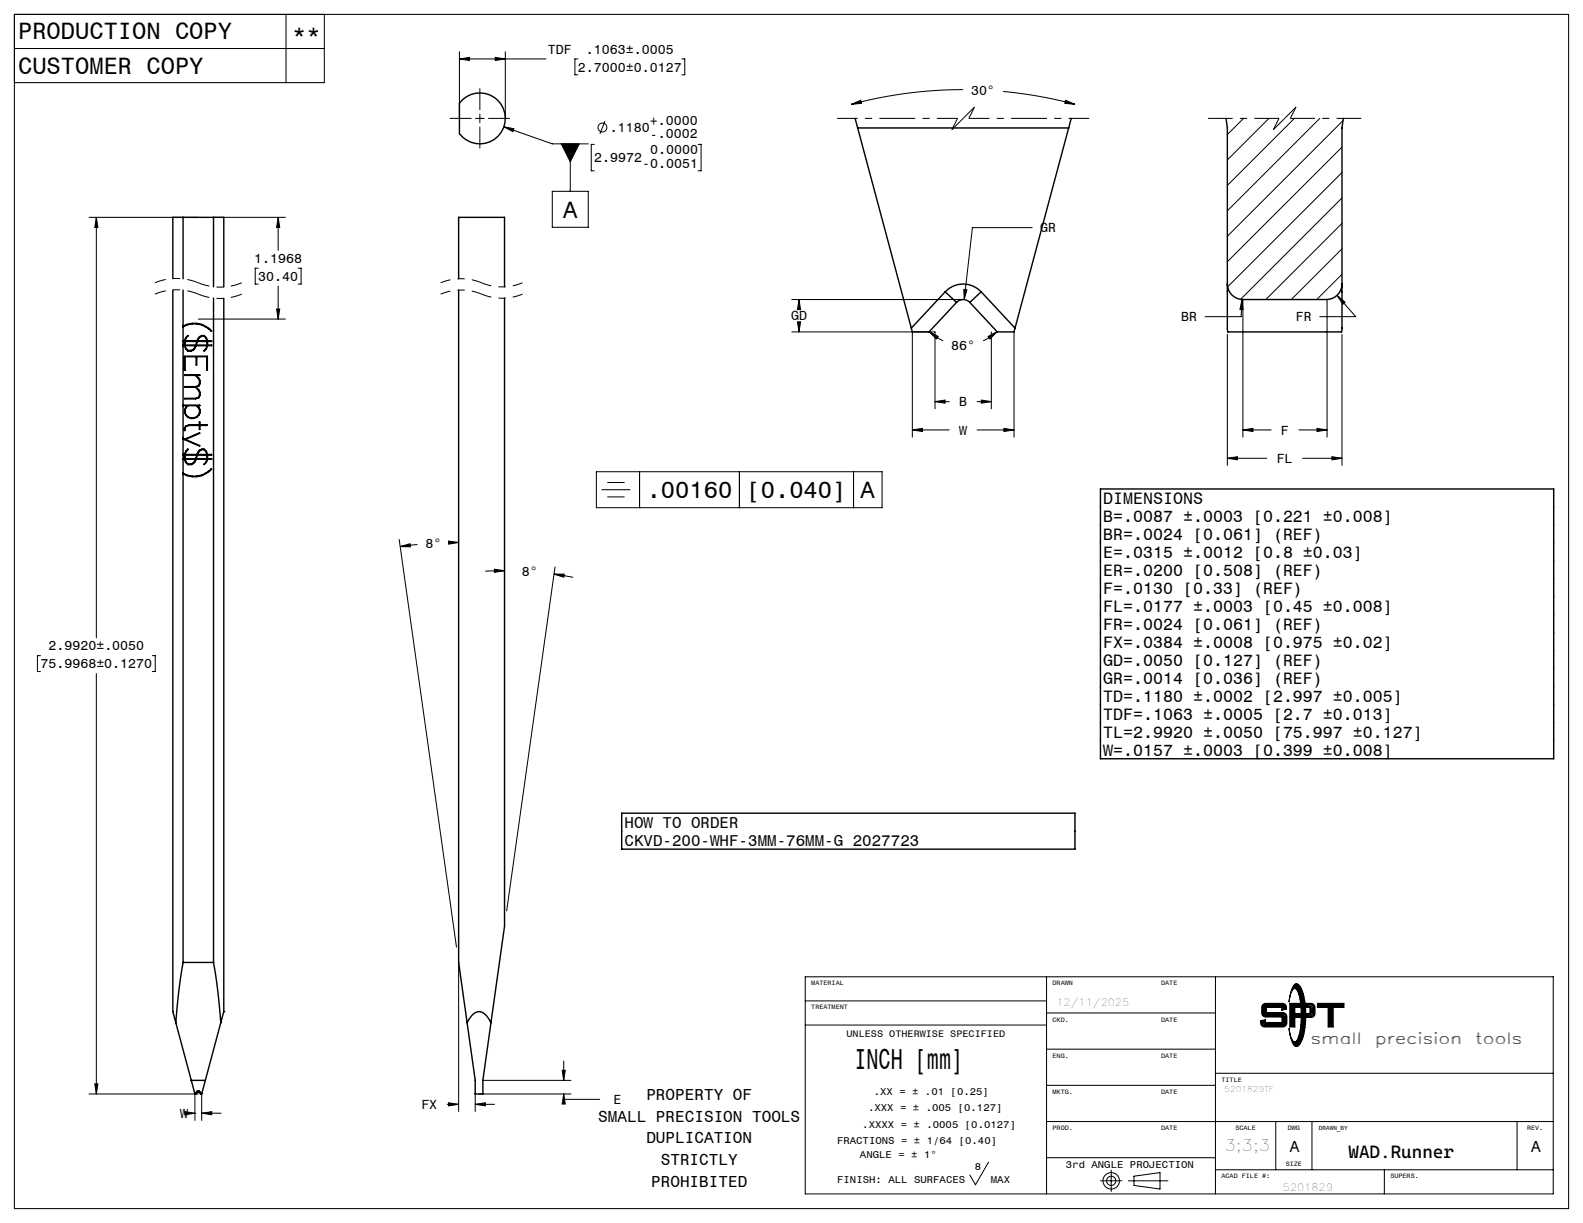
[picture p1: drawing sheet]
<svg xmlns="http://www.w3.org/2000/svg" width="279mm" height="216mm" viewBox="0 0 279 216" stroke-linecap="round" stroke-linejoin="round" font-family="sans-serif">
<g fill="none" stroke="#000" stroke-width=".25">
<path d="M81.7 17.6a4.5 4.5 0 0 1 6.4 .4 4.5 4.5 0 0 1-.6 6.4 4.5 4.5 0 0 1-6.4-.8v-5.4zM32.3 38.4h-1.8v10.8M32.3 38.4v10.8M32.3 38.4h5.4M37.7 38.4h1.8v12.3M37.7 38.4v12.2M150.9 20.9l9.9 37M151.4 22.6h37.2M189.1 20.9l-9.9 37M216.4 20.9l.2 1.7v27.5M237.1 20.9l-.2 1.7v27.5M30.5 51.2v127.4l.5 1.9"/>
<path d="M32.3 57.6a4.1 4.1 0 0 1 5 .8v.1a3.9 3.9 0 0 0-5-.8M32.3 51.2v118.7M32.3 57.7h.1M35.3 59.5l.7-.2 .4 .4 .1 .5h-1.6zM37.7 52.6v117.3M39.5 52.7v125.9M80.9 49.2v-10.8h8.2v12.2M80.9 51.2v118.7l1.5 10.6M89.1 52.6v110.9l-2.4 17M166.8 51.5l2 1.9M166.8 51.5a4.3 4.3 0 0 1 6.4 0M166.8 51.5l-6 6.4"/>
<path d="M168.8 53.4l-4.8 5.2h-3l-.2-.7M168.8 53.4a1.6 1.6 0 0 1 2.4 0M171.2 53.4l4.8 5.2h3l.2-.7M173.2 51.5l-2 1.9M173.2 51.5l6 6.4M216.6 50.1a2.74 2.74 0 0 0 2.8 2.8h14.7a2.74 2.74 0 0 0 2.8-2.8M216.6 50.1l.1 8.5h20.1l.1-8.5M32.3 60.3h.1M32.3 61h.1M32.3 71.6h.1M32.3 77.4l.3 .1 2.6-1.1-2.5 1.2 2.6 1.1-3-1.2M32.3 77.5h.1"/>
<path d="M32.3 60.2h.1M32.3 60.9h.1M32.3 71.5h.1M32.3 60.3h.3v.6h-.3M32.3 60.2h.3l.2-.6 .3-.4 .1 .1-.4 .4-.1 .5h2.1a1.11 1.11 0 0 1 1.2-1l.4 .4 .2 .6h.7v.1h-.7v.6h.7v.1h-.7l-.2 .6-.3 .4 .4-1h-1.9a1.03 1.03 0 0 1-.7 .9 1.03 1.03 0 0 1-1.1-.3l-.2-.6h-.3M32.3 71.5h3l-.5 .1a1.33 1.33 0 0 1 0 2.1 1.33 1.33 0 0 1-2-.4 1.18 1.18 0 0 1 .3-1.7h-.8M32.6 62.9h4v2.5l-.1-2.4h-1.8v1.4l-.1-1.4h-2v2.4zM32.6 66.2h2.7l-.7 .1a1.28 1.28 0 0 1 .5 1.8l-.5 .2a1.3 1.3 0 0 1 .5 1.9l-.6 .2h-1.9l1.9-.1 .5-.2 .2-.3v-.5l-.7-1h-1.9h1.9l.5-.2 .2-.4v-.5l-.2-.4-.5-.5zM32.7 60.3h2.1l-.3 .6h-1.8zM32.7 61h1.8a.95 .95 0 0 1-.7 .8 .95 .95 0 0 1-1-.3zM32.8 75.2l.5-.2h1.9v-.5l.1 .5h1.2l-1.2 .1v.7l-.1-.7h-1.8l-.6 .2-.2 .7v-.4zM33.2 71.6h1.5a1.26 1.26 0 0 1-.4 2.2 1.26 1.26 0 0 1-1.6-1.5z"/>
<path d="M34.8 60.3h1.7v.6h-1.9zM35.3 79.6l.7-.2 .4 .3 .1 .5h-1.6zM32.3 80.3h.1M32.3 81.1h.1M32.3 83.5h.1M32.3 83.6h.1M32.3 80.2h.1M32.3 81h.1M32.3 80.3h.3v.7h-.3M32.3 80.2h.3l.2-.5 .3-.4h.1l-.4 .4-.1 .5h2.1a1.11 1.11 0 0 1 1.2-.9l.4 .4 .2 .5h.7v.1h-.7v.7h.7v.1h-.7l-.2 .5-.3 .4 .4-.9h-1.9a1.03 1.03 0 0 1-.7 .9 1.03 1.03 0 0 1-1.1-.4l-.2-.5h-.3M32.3 83.5a4 4 0 0 0 5-.7 4 4 0 0 1-5 .8M32.7 80.3h2.1l-.3 .7h-1.8z"/>
<path d="M32.7 81.1h1.8a.95 .95 0 0 1-.7 .8 .95 .95 0 0 1-1-.3zM34.8 80.3h1.7v.7h-1.9zM194.2 86.3h80v47.6h-80zM109.7 143.6h80v6.3h-80zM32.3 169.9l-.7 4.8-.6 5.8M32.3 169.9h5.4M37.7 169.9l.7 4.8 .6 5.8M39.5 178.6l-.5 1.9M39.5 178.6h.1M31 180.5l3.4 12.6M33.8 190.7h2.4M34.8 192.7l.1 .1"/>
<path d="M34.8 192.7l.2-.1 .2 .1M34.8 192.7l-.4 .4M34.9 192.8l-.3 .3h-.2M34.9 192.8h.2M35.1 192.8l.3 .3h.2M35.2 192.7l-.1 .1M35.2 192.7l.4 .4M39 180.5l-3.4 12.6M86.7 180.5a3 3 0 0 0-2.1-1.9 2.25 2.25 0 0 0-1.8 1.2l-.4 .7M86.7 180.5l-1.5 10.2v2.4h-1.3v-2.4l-1.5-10.2"/>
</g>
<g fill="none" stroke="#000" stroke-width=".18">
<path d="M2.5 8.6h54.7M2.5 2.5h274.4v210.9h-274.4zM50.5 2.5v12.1M57.2 2.5v12.1h-54.7M81.1 10.4l1.8-.3v.6zM81.1 10.4h15.3M81.1 9.1v11.8M84.7 15.6v3.8M87.4 10.1l1.8 .3-1.8 .3zM89.2 9.1v11.8M102 10.4h-.5v2.8h.5M120.3 10.4h.6v2.8h-.6"/>
<path d="M150.3 18.4l1.6-.7 .2 .5zM170 15.8a76.3 76.3 0 0 0-19.7 2.6M177 16.1a76.3 76.3 0 0 1 12.7 2.3M188.1 17.7l1.6 .7-1.8-.2zM15.7 38.4h19.3M17 38.4v74.2M17 38.4l.3 1.7h-.6zM37.7 38.4h12.7M49.1 38.4l.3 1.7h-.6zM49.1 38.4v5.8M79.4 20.9h3.8M83.9 20.9h1.6"/>
<path d="M84.7 20.1v1.6M84.7 22.4v3.8M86.2 20.9h3.8M88.9 22.4l1.8 .3-.2 .5zM88.9 22.4l8.6 3h6.3M97.5 33.8h6.3v6.3h-6.3zM99.1 25.4h3.1l-1.5 3.2zM100.7 25.4v8.4M104.9 25.5h-.5v4.7h.5M106.8 21.4l-.9 2.2M123.2 25.5h.5v4.7h-.5M219.5 20.9l-2.9 2.8"/>
<path d="M224 20.9l-7.4 7.3M228.5 20.9l-11.9 11.8M232.9 20.9l-16.3 16.3M236.9 26l-20.3 20.2M236.9 30.5l-20.2 20.1M236.9 34.9l-17.9 17.9M236.9 39.4l-13.5 13.5M237 21.3l-20.4 20.4M35 56.3h15.4M45.6 47.3h-.6v2.9h.6M48.8 54.6h.6l-.3 1.7zM49.1 50.5v5.8"/>
<path d="M52.6 47.3h.5v2.9h-.5M139.8 58.6h25.2v13.6M139.8 52.9h30.2M140.8 56.8h.5l-.3 1.8zM141 52.9l.3 1.8h-.5zM141 52.9v1.4M141 57.1v1.5M161 58.6v18.6M164 58.5l1.6 .9-.3 .4zM164 58.5l1.2 1 1.3 .7M170.1 51.1l.6 .1-.5 1.7zM174.4 59.4l1.6-.9-1.3 1.3z"/>
<path d="M175 58.6v13.6M176 58.5l-1.2 1-1.3 .7M179 58.6v18.6M182.2 40.2h-10.6l-1.4 12.7M216.6 59v23.2M219.2 52.9l.2 1.8-.5-.1zM219.2 52.9l-.1 3h-6.4M219.4 52.9v24.3M234.2 52.9v24.3M236 52.2l1.4 1.2-.4 .3zM236 52.2l3.3 3.7h-6.4M236.9 59v23.2"/>
<path d="M236.9 43.9l-9 9M236.9 48.4l-4.5 4.5M161 75.9l1.8-.3v.6zM161 75.9h6.5M165 70.9l1.8-.3v.6zM165 70.9h2.5M172.5 75.9h6.5M172.5 70.9h2.5M173.2 70.6l1.8 .3-1.8 .3zM177.2 75.6l1.8 .3-1.8 .3zM219.4 75.9l1.7-.3v.6zM219.4 75.9h4.9"/>
<path d="M229.3 75.9h4.9M232.5 75.6l1.7 .3-1.7 .3zM70.5 95.2l10.1 72M70.6 96.5l1.8-.5v.5zM73.7 96.1l-3.1 .4M79.2 95.5l1.8 .3-1.8 .3zM81 95.8h-1.7M89 99.5v64M105.3 83.3h50.4v6.3h-50.4zM106.2 86.5h5.1M107.2 85.2h3M107.2 87.7h3"/>
<path d="M112.9 83.3v6.3M130.5 83.3v6.3M150.6 83.3v6.3M216.6 80.9l1.8-.3v.6zM216.6 80.9h7M229.9 80.9h7M235.1 80.6l1.8 .3-1.8 .3zM7.1 115.7h-.5v2.8h.5M17 118.9v74.2M26.9 115.7h.5v2.8h-.5M87.3 100.5l1.7 .2-1.7 .3zM89 100.7l-3.4 .1"/>
<path d="M97.8 101.4h1.8l-.1 .5zM97.8 101.4l3.4 .5M98 100.1l-8.6 60.7M81 169.9v26.3M142.1 172.4h132.1v38.4h-132.1zM142.1 176.7h42.6M184.7 172.4v38.4M184.7 178.8h29.8M214.5 172.4v38.4M222.9 177.3l.5-.2h2.9a.79 .79 0 0 1 .8 1l-.9 .2v-.5h-2.7v.9h2.9a.72 .72 0 0 1 .7 .8v1.1a.72 .72 0 0 1-.7 .7h-3.2a.72 .72 0 0 1-.7-.7v-.4l.8-.2v.5h3v-1h-2.9a.72 .72 0 0 1-.7-.7v-1.1zM223 177.4l.4-.1h2.9a.61 .61 0 0 1 .6 .7l-.5 .2v-.5h-3v1.2h3a.58 .58 0 0 1 .6 .6v1.1a.58 .58 0 0 1-.6 .5h-3.2a.64 .64 0 0 1-.6-.8l.6-.1v.4h3.2v-1.2h-3a.58 .58 0 0 1-.6-.6v-1.1zM223.1 177.6l.3-.2h2.9l.3 .1 .2 .4-.3 .1v-.5h-3.3v1.5l3.4 .1 .2 .4-.1 1.4-.3 .1h-3.2l-.3-.1-.1-.5h.3v.4h3.5v-1.5l-3.4-.1-.2-.4z"/>
<path d="M223.1 177.8v1.1M223.4 179.1h3M226.6 177.7l.1 .2M226.7 179.4v1.3M227.6 177.1h1.9v.7h-1v1.1h1.1v.7h-1.1v1.7h-.9zM227.8 177.3h1.5l.1 .4h-1v1.4h1v.4h-1v1.6h-.6zM227.9 177.4h1.3v.1h-.9v1.7h1v.1h-1v1.7h-.4zM228.1 177.5v3.4M228.4 173.8a.69 .69 0 0 1 1.1 .5 13.7 13.7 0 0 1 0 9.9 .73 .73 0 0 1-.7 .6 .73 .73 0 0 1-.7-.7l-.3-.9-.3-1.6a3 3 0 0 0 1 2.3h.1a3.3 3.3 0 0 0 .9-2.4 12.8 12.8 0 0 0-.6-6.8 .45 .45 0 0 0-.5-.2 .45 .45 0 0 0-.4 .4l-.5 2 .5-2.2zM228.5 174a.51 .51 0 0 1 .6-.1 .51 .51 0 0 1 .3 .4 13.5 13.5 0 0 1 0 9.8l-.3 .4a.47 .47 0 0 1-.5 .1 .47 .47 0 0 1-.3-.4l-.1-.2a.67 .67 0 0 0 1-.6 14.4 14.4 0 0 0-.1-8.6 .6 .6 0 0 0-.9-.4zM228.6 174.1a1.91 1.91 0 0 1 1.1 1.8 15 15 0 0 1-.3 7.7l-.4 .5-.4 .2M228.8 174l-.3 .2a1.65 1.65 0 0 1 1.1 1.6 14.2 14.2 0 0 1-.4 7.9l-.3 .4-.4 .1 .3 .3"/>
<path d="M228.8 174h.1M228.8 174l.4 .2a8.5 8.5 0 0 1 1 5 8.5 8.5 0 0 1-1 5l-.4 .3M230.4 177.1h1a.72 .72 0 0 1 .7 .7v1.1a.72 .72 0 0 1-.7 .7h-.8v-.7l.5-.1 .1-.7-.2-.2-.5-.1zM230.6 177.3h.8a.58 .58 0 0 1 .6 .5v1.1a.58 .58 0 0 1-.6 .6h-.7v-.4l.4-.1 .2-.2v-.7l-.1-.4h-.6zM230.8 177.4h.7l.3 .4v1.3l-.3 .2h-.6v-.1l.3-.1 .3-.2v-1a.58 .58 0 0 0-.7-.4zM231.4 177.6l.3 .2v1.2l-.3 .2M232.5 177.1h4.7v.7h-1.9v3.5h-.9v-3.5h-1.9zM232.7 177.3h4.4v.4h-1.9v3.4h-.6v-3.4h-1.9zM232.8 177.4h4.1v.1h-1.9v3.5h-.3v-3.5h-1.9zM234.9 177.6v3.3M15.7 193.1h19.3M16.7 191.3h.6l-.3 1.8z"/>
<path d="M32.6 196.2l1.8 .3-1.8 .3zM34.4 193.1v4.7M34.4 196.5h.1M35.6 196.5l1.8-.3v.6zM35.6 193.1v4.7M35.6 196.5h3.4M78.9 194.9h2.1M79.2 194.7l1.8 .2-1.8 .3zM83.9 194.9l1.8-.2v.5zM83.9 193.2v3M83.9 194.9h3.4M84.6 193.1h16.2"/>
<path d="M85.2 190.7h15.6M99.2 188.9h.6l-.3 1.8zM99.5 193.1l.3 1.8h-.6zM99.5 193.1v1h6.3M99.5 187.3v3.4M142.1 181h42.6M184.7 191.6h29.8M184.7 198h89.5M184.7 185.2h29.8M214.5 189.5h59.7M222.9 180.5v.2M223.2 180.9h3.2"/>
<path d="M225.2 198v8.5M228.8 184.5h.1M231.6 198v8.5M267.8 198v8.5M174.5 205.2l-2.3 4-1-1.8M184.7 204.4h29.8M194.2 208.5h3.8M196.1 206.6v3.7M199.2 208.5h6.9M200.1 207.6l4.6-.6v2.9l-4.6-.6zM214.5 206.5h59.7M244.3 206.5v4.3"/>
<circle cx="106.3" cy="22.5" r=".79"/>
<circle cx="196.1" cy="208.5" r=".81"/>
<circle cx="196.1" cy="208.5" r="1.45"/>
</g>
<path d="M85 51.9a9.4 9.4 0 0 0-7.2 0M85 49.9a9.4 9.4 0 0 0-7.2 0M92.2 51.9a9.4 9.4 0 0 1-7.2 0M92.2 49.9a9.4 9.4 0 0 1-7.2 0" fill="none" stroke="#000" stroke-width=".18" stroke-dasharray="6.3 1.3 1.3 1.3" stroke-dashoffset="4.5" stroke-linecap="butt"/>
<path d="M35 51.9a10 10 0 0 0-7.7 0M35 49.9a10 10 0 0 0-7.7 0M42.7 51.9a10 10 0 0 1-7.7 0M42.7 49.9a10 10 0 0 1-7.7 0" fill="none" stroke="#000" stroke-width=".18" stroke-dasharray="6.3 1.3 1.3 1.3" stroke-dashoffset="4.3" stroke-linecap="butt"/>
<path d="M169 20.9h-21.2M192.2 20.9h-21.2" fill="none" stroke="#000" stroke-width=".18" stroke-dasharray="6.3 1.3 1.3 1.3" stroke-dashoffset="2.7" stroke-linecap="butt"/>
<path d="M172 18.9l-2 2M228.7 18.9l-2 2M168 22.9l1-2M170 20.9l-2 2M171 20.9l1-2M224.7 22.9l1-2M226.7 20.9l-2 2M227.7 20.9l1-2" fill="none" stroke="#000" stroke-width=".18" stroke-dasharray="6.3 1.3 1.3 1.3" stroke-linecap="butt"/>
<path d="M225.7 20.9h-12.5M240.3 20.9h-12.6" fill="none" stroke="#000" stroke-width=".18" stroke-dasharray="6.3 1.3 1.3 1.3" stroke-dashoffset="2" stroke-linecap="butt"/>
<g fill="#000">
<path d="M99.1 25.4h3.1l-1.5 3.2z"/>
<path d="M48.8 54.6h.6l-.3 1.7zM49.1 38.4l.3 1.7h-.6z"/>
<path d="M88.9 22.4l1.6 .8 .2-.5zM81.1 10.4l1.8-.3v.6zM87.4 10.1l1.8 .3-1.8 .3zM177.2 75.6l1.8 .3-1.8 .3zM161 75.9l1.8-.3v.6zM188.1 17.7l1.6 .7-1.8-.2zM150.3 18.4l1.6-.7 .2 .5zM173.2 70.6l1.8 .3-1.8 .3zM165 70.9l1.8-.3v.6zM164 58.5l1.6 .9-.3 .4zM174.4 59.4l1.6-.9-1.3 1.3zM170.1 51.1l.1 1.8 .5-1.7zM141 52.9l.3 1.8h-.5zM140.8 56.8h.5l-.3 1.8zM235.1 80.6l1.8 .3-1.8 .3zM216.6 80.9l1.8-.3v.6zM236 52.2l1 1.5 .4-.3zM219.2 52.9l-.3 1.7 .5 .1zM232.5 75.6l1.7 .3-1.7 .3zM219.4 75.9l1.7-.3v.6zM99.5 193.1l.3 1.8h-.6zM99.2 188.9h.6l-.3 1.8zM79.2 95.5l1.8 .3-1.8 .3zM70.6 96.5l1.8-.5v.5zM79.2 194.7l1.8 .2-1.8 .3zM83.9 194.9l1.8-.2v.5zM97.8 101.4h1.8l-.1 .5zM87.3 100.5l1.7 .2-1.7 .3zM16.7 191.3h.6l-.3 1.8zM17 38.4l.3 1.7h-.6zM32.6 196.2l1.8 .3-1.8 .3zM35.6 196.5l1.8-.3v.6z"/>
</g>
<text font-size="5.1" x="150.8" y="188.8">INCH [mm]</text>
<g font-size="4.2">
<text x="3.2" y="6.8">PRODUCTION COPY</text>
<text x="51.6" y="7.7">**</text>
<text x="3.2" y="13">CUSTOMER COPY</text>
<text x="99.4" y="38.5">A</text>
<text x="114.1" y="88">.00160</text>
<text x="131.8" y="88">[0.040]</text>
<text x="151.9" y="88">A</text>
</g>
<text font-size="3.2" x="238" y="204.5">WAD.Runner</text>
<g font-size="2.9">
<text x="194.7" y="89">DIMENSIONS</text>
<text x="194.7" y="92.2">B=.0087 ±.0003 [0.221 ±0.008]</text>
<text x="194.7" y="95.3">BR=.0024 [0.061] (REF)</text>
<text x="194.7" y="98.5">E=.0315 ±.0012 [0.8 ±0.03]</text>
<text x="194.7" y="101.7">ER=.0200 [0.508] (REF)</text>
<text x="194.7" y="104.9">F=.0130 [0.33] (REF)</text>
<text x="194.7" y="108">FL=.0177 ±.0003 [0.45 ±0.008]</text>
<text x="194.7" y="111.2">FR=.0024 [0.061] (REF)</text>
<text x="194.7" y="114.4">FX=.0384 ±.0008 [0.975 ±0.02]</text>
<text x="194.7" y="117.5">GD=.0050 [0.127] (REF)</text>
<text x="194.7" y="120.7">GR=.0014 [0.036] (REF)</text>
<text x="194.7" y="123.9">TD=.1180 ±.0002 [2.997 ±0.005]</text>
<text x="194.7" y="127.1">TDF=.1063 ±.0005 [2.7 ±0.013]</text>
<text x="194.7" y="130.2">TL=2.9920 ±.0050 [75.997 ±0.127]</text>
<text x="194.7" y="133.4">W=.0157 ±.0003 [0.399 ±0.008]</text>
</g>
<g font-size="2.8">
<text x="110.2" y="146.2">HOW TO ORDER</text>
<text x="110.2" y="149.3">CKVD-200-WHF-3MM-76MM-G 2027723</text>
<text x="231.4" y="184.3">small</text>
<text x="242.8" y="184.3">precision</text>
<text x="260.5" y="184.3">tools</text>
<text x="114.1" y="194.2">PROPERTY OF</text>
<text x="105.6" y="198">SMALL PRECISION TOOLS</text>
<text x="114.1" y="201.8">DUPLICATION</text>
<text x="216.1" y="203.3">3;3;3</text>
<text x="227.7" y="203.3">A</text>
<text x="270.3" y="203.3">A</text>
<text x="114.9" y="209.5">PROHIBITED</text>
<text x="116.6" y="205.7">STRICTLY</text>
</g>
<g font-size="2.3">
<text x="96.7" y="9.5">TDF</text>
<text x="103.4" y="9.5">.1063±.0005</text>
<text x="102" y="12.6">2.7000±0.0127</text>
<text x="171.4" y="16.7">30°</text>
<text x="107.6" y="23.4">.1180</text>
<text x="114.7" y="22.2">+.0000</text>
<text x="104.9" y="28.6">2.9972</text>
<text x="113.3" y="29.6">-0.0051</text>
<text x="114.7" y="24.6">-.0002</text>
<text x="114.8" y="27.3">0.0000</text>
<text x="183.6" y="41">GR</text>
<text x="44.9" y="46.4">1.1968</text>
<text x="45.6" y="49.6">30.40</text>
<text x="139.6" y="56.6">GD</text>
<text x="208.5" y="56.7">BR</text>
<text x="228.7" y="56.7">FR</text>
<text x="167.9" y="61.7">86°</text>
<text x="169.3" y="71.7">B</text>
<text x="169.3" y="76.7">W</text>
<text x="226.1" y="76.7">F</text>
<text x="225.3" y="81.7">FL</text>
<text x="75.1" y="96.7">8°</text>
<text x="92.1" y="101.7">8°</text>
<text x="7.1" y="118">75.9968±0.1270</text>
<text x="8.5" y="114.8">2.9920±.0050</text>
<text x="31.8" y="197.4">W</text>
<text x="74.4" y="195.8">FX</text>
<text x="108.3" y="194.9">E</text>
</g>
<g font-size="1.8">
<text x="186.5" y="177.6">12/11/2025</text>
<text x="153.2" y="196.2">.XXX = ± .005 [0.127]</text>
<text x="154.2" y="193.3">.XX = ± .01 [0.25]</text>
<text x="147.7" y="201.9">FRACTIONS = ± 1/64 [0.40]</text>
<text x="152.2" y="199">.XXXX = ± .0005 [0.0127]</text>
<text x="147.8" y="208.8">FINISH: ALL SURFACES</text>
<text x="151.8" y="204.5">ANGLE = ± 1°</text>
<text x="172.1" y="206.5">8</text>
<text x="174.9" y="208.8">MAX</text>
<text x="188.1" y="206.2">3rd ANGLE PROJECTION</text>
<text x="226.4" y="210.2">5201829</text>
</g>
<text font-size="1.7" x="149.4" y="183">UNLESS OTHERWISE SPECIFIED</text>
<text font-size="1.4" x="216.1" y="192.8">5201829TF</text>
<g font-size="1.1">
<text x="143.2" y="173.9">MATERIAL</text>
<text x="185.8" y="173.9">DRAWN</text>
<text x="204.9" y="173.9">DATE</text>
<text x="143.2" y="178.2">TREATMENT</text>
<text x="185.8" y="180.3">CKD.</text>
<text x="204.9" y="180.3">DATE</text>
<text x="185.8" y="186.7">ENG.</text>
<text x="204.9" y="186.7">DATE</text>
<text x="215.6" y="191">TITLE</text>
<text x="185.8" y="193.1">MKTG.</text>
<text x="204.9" y="193.1">DATE</text>
<text x="185.8" y="199.5">PROD.</text>
<text x="204.9" y="199.5">DATE</text>
<text x="218.1" y="199.5">SCALE</text>
<text x="227.3" y="199.5">DWG</text>
<text x="232.8" y="199.5">DRAWN_BY</text>
<text x="269.5" y="199.5">REV.</text>
<text x="215.6" y="208">ACAD FILE #:</text>
<text x="226.9" y="205.9">SIZE</text>
<text x="245.4" y="208">SUPERS.</text>
</g>
</svg>
